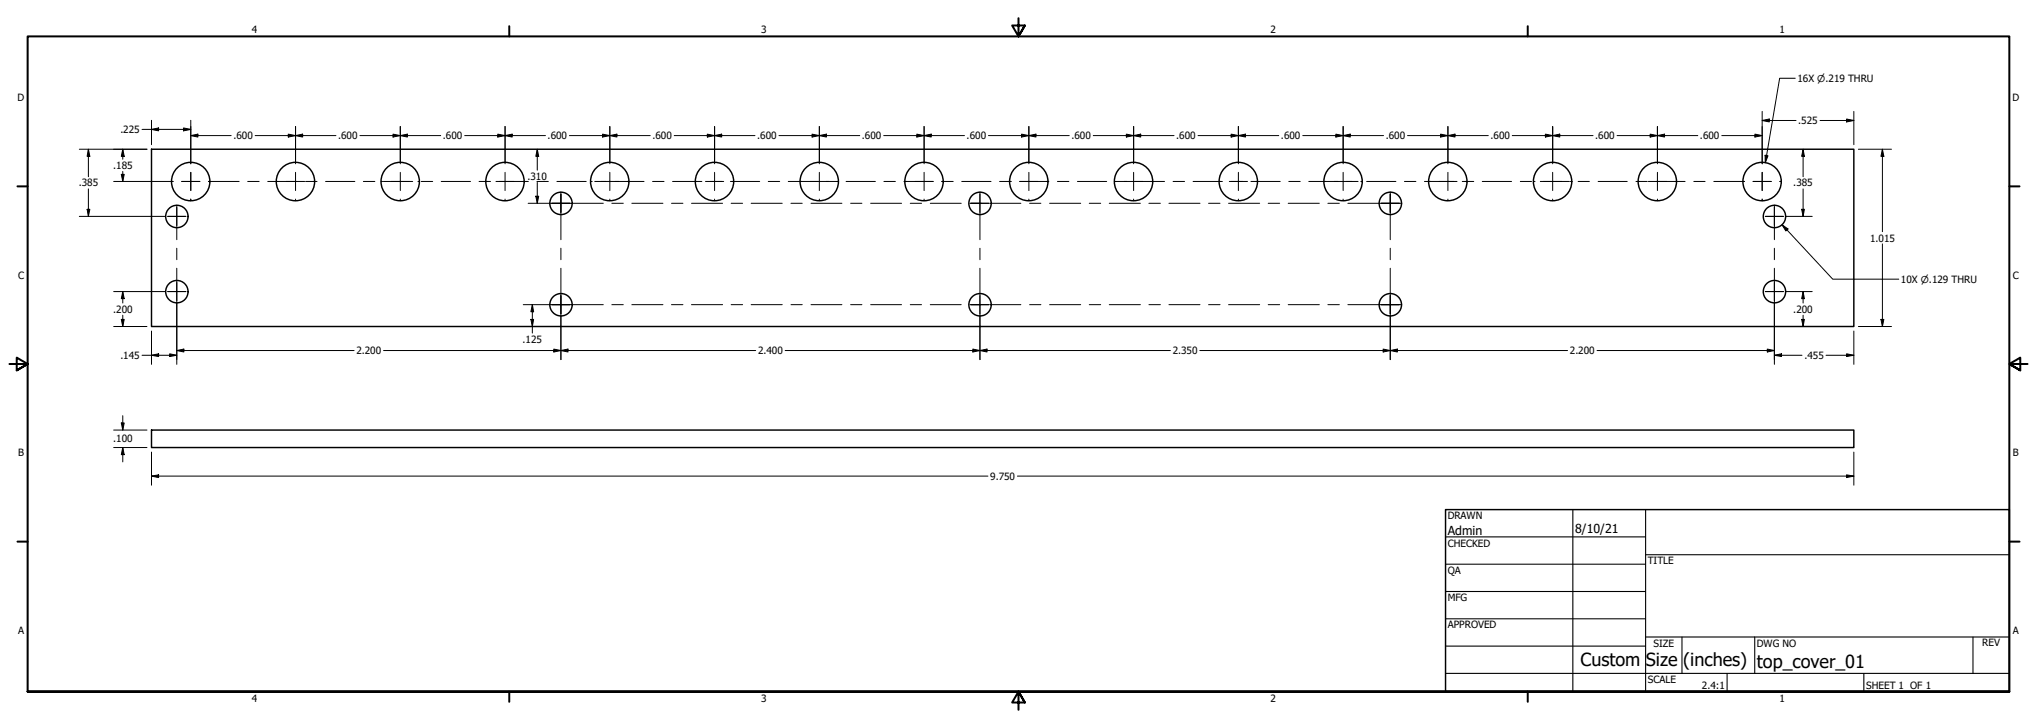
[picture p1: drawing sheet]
<svg xmlns="http://www.w3.org/2000/svg" width="711mm" height="254mm" viewBox="0 0 711 254" stroke-linecap="round" stroke-linejoin="round" font-family="sans-serif">
<!-- layer: Visible (ANSI) -->
<g fill="none" stroke="#000" stroke-width=".51">
<path d="M52.9 52.1h594.4v61.8h-594.4zM52.9 150.1h594.4v6h-594.4z"/>
<circle cx="61.8" cy="75.5" r="3.9"/>
<circle cx="66.6" cy="63.3" r="6.7"/>
<circle cx="103.2" cy="63.3" r="6.7"/>
<circle cx="139.7" cy="63.3" r="6.7"/>
<circle cx="176.3" cy="63.3" r="6.7"/>
<circle cx="195.9" cy="71" r="3.9"/>
<circle cx="212.9" cy="63.3" r="6.7"/>
<circle cx="249.5" cy="63.3" r="6.7"/>
<circle cx="286" cy="63.3" r="6.7"/>
<circle cx="322.6" cy="63.3" r="6.7"/>
<circle cx="342.2" cy="71" r="3.9"/>
<circle cx="359.2" cy="63.3" r="6.7"/>
<circle cx="395.8" cy="63.3" r="6.7"/>
<circle cx="432.3" cy="63.3" r="6.7"/>
<circle cx="468.9" cy="63.3" r="6.7"/>
<circle cx="485.4" cy="71" r="3.9"/>
<circle cx="505.5" cy="63.3" r="6.7"/>
<circle cx="542.1" cy="63.3" r="6.7"/>
<circle cx="578.6" cy="63.3" r="6.7"/>
<circle cx="615.2" cy="63.3" r="6.7"/>
<circle cx="619.5" cy="75.5" r="3.9"/>
<circle cx="61.8" cy="101.8" r="3.9"/>
<circle cx="195.9" cy="106.3" r="3.9"/>
<circle cx="342.2" cy="106.3" r="3.9"/>
<circle cx="485.4" cy="106.3" r="3.9"/>
<circle cx="619.5" cy="101.8" r="3.9"/>
</g>
<!-- layer: Border (ANSI) -->
<g fill="none" stroke="#000" stroke-width=".7">
<path d="M177.8 9.1v3.6M355.6 6.3v6.4l-2.2-3.8h4.4l-2.2 3.8 2.2-3.8M533.4 9.1v3.6M6.1 65h3.6M701.5 65h3.6M3.3 127h6.4l-3.9-2.2v4.4l3.9-2.2-3.9 2.2M707.9 127h-6.4l3.9-2.2v4.4l-3.9-2.2 3.9 2.2M6.1 189h3.6M701.5 189h3.6M9.7 241.3v-228.6h691.8v228.6h-691.8h691.8M177.8 241.3v3.6M357.8 245.1l-2.2-3.8 2.2 3.8h-4.4l2.2-3.8v6.3"/>
<path d="M533.4 241.3v3.6"/>
</g>
<!-- layer: Title (ANSI) -->
<g fill="none" stroke="#000" stroke-width=".38">
<path d="M549.1 177.8v63.5M574.5 177.8v63.5M504.7 187.3h69.8M504.7 196.8h69.8M574.5 193.5h127M504.7 206.4h69.8M504.7 215.9h69.8M504.7 234.9h196.8M504.7 225.4h69.8M574.5 222.2h127M587.2 222.2v12.7M603 234.9v6.4"/>
<path d="M612.6 222.2v12.7M650.7 234.9v6.4M688.8 222.2v12.7"/>
</g>
<path d="M504.7 177.8h196.8v63.5h-196.8z" fill="none" stroke="#000" stroke-width=".51"/>
<!-- layer: Center Mark (ANSI) -->
<g fill="none" stroke="#000" stroke-width=".35">
<path d="M66.6 56.6v.5M103.2 56.6v.5M139.8 56.6v.5M176.3 56.6v.5M212.9 56.6v.5M249.5 56.6v.5M286.1 56.6v.5M322.6 56.6v.5M359.2 56.6v.5M395.8 56.6v.5M432.4 56.6v.5M468.9 56.6v.5"/>
<path d="M505.5 56.6v.5M542.1 56.6v.5M578.7 56.6v.5M615.3 56.6v.5M58.5 75.5h6.4M59.9 63.3h.6M61.7 72.3v6.4M63.4 63.3h6.4M66.6 60.1v6.4M66.6 69.5v.5M72.8 63.3h.5M96.5 63.3h.5"/>
<path d="M100 63.3h6.4M103.2 60.1v6.4M103.2 69.5v.5M109.3 63.3h.6M133 63.3h.6M136.6 63.3h6.3M139.8 60.1v6.4M139.8 69.5v.5M145.9 63.3h.5M169.6 63.3h.6M173.2 63.3h6.3M176.3 60.1v6.4"/>
<path d="M176.3 69.5v.5M182.5 63.3h.5M192.7 70.9h6.3M195.8 67.8v6.3M206.2 63.3h.6M209.7 63.3h6.4M212.9 60.1v6.4M212.9 69.5v.5M219.1 63.3h.5M242.8 63.3h.5M246.3 63.3h6.4M249.5 60.1v6.4"/>
<path d="M249.5 69.5v.5M255.7 63.3h.5M279.3 63.3h.6M282.9 63.3h6.3M286.1 60.1v6.4M286.1 69.5v.5M292.2 63.3h.5M315.9 63.3h.6M319.5 63.3h6.3M322.6 60.1v6.4M322.6 69.5v.5M328.8 63.3h.5"/>
<path d="M339 70.9h6.3M342.1 67.8v6.3M352.5 63.3h.6M356 63.3h6.4M359.2 60.1v6.4M359.2 69.5v.5M365.4 63.3h.5M389.1 63.3h.5M392.6 63.3h6.4M395.8 60.1v6.4M395.8 69.5v.5M402 63.3h.5"/>
<path d="M425.6 63.3h.6M429.2 63.3h6.3M432.4 60.1v6.4M432.4 69.5v.5M438.5 63.3h.5M462.2 63.3h.6M465.8 63.3h6.3M468.9 60.1v6.4M468.9 69.5v.5M475.1 63.3h.5M482.2 70.9h6.4M485.4 67.8v6.3"/>
<path d="M498.8 63.3h.6M502.3 63.3h6.4M505.5 60.1v6.4M505.5 69.5v.5M511.7 63.3h.5M535.4 63.3h.5M538.9 63.3h6.4M542.1 60.1v6.4M542.1 69.5v.5M548.3 63.3h.5M571.9 63.3h.6M575.5 63.3h6.4"/>
<path d="M578.7 60.1v6.4M578.7 69.5v.5M584.8 63.3h.5M608.5 63.3h.6M612.1 63.3h6.3M615.3 60.1v6.4M615.3 69.5v.5M616.3 75.5h6.4M619.5 72.3v6.4M621.4 63.3h.5M61.7 98.6v6.3M619.5 98.6v6.3"/>
<path d="M58.5 101.7h6.4M192.7 106.3h6.3M195.8 103.1v6.4M339 106.3h6.3M342.1 103.1v6.4M482.2 106.3h6.4M485.4 103.1v6.4M616.3 101.7h6.4"/>
</g>
<!-- layer: Centerline (ANSI) -->
<g fill="none" stroke="#000" stroke-width=".35">
<path d="M59.9 63.3h.6M61.7 71.6v12M63.4 63.3h6.4M72.8 63.3h10.7M86.5 63.3h4M93.5 63.3h10.2M106.7 63.3h4M113.7 63.3h10.2M126.9 63.3h4M133.9 63.3h10.2M147.1 63.3h4M154.1 63.3h10.2"/>
<path d="M167.3 63.3h4M174.2 63.3h10.3M187.5 63.3h4M191.9 70.9h18.7M194.4 63.3h10.3M195.8 67v16.6M207.6 63.3h4M213.6 70.9h4M214.6 63.3h10.3M220.6 70.9h10.9M227.8 63.3h4M234.4 70.9h4"/>
<path d="M234.8 63.3h10.2M241.4 70.9h10.9M248 63.3h4M255 63.3h10.2M255.3 70.9h4M262.3 70.9h10.8M268.2 63.3h4M275.2 63.3h10.2M276.2 70.9h3.9M283.1 70.9h10.8M288.4 63.3h4M295.4 63.3h10.2"/>
<path d="M297 70.9h3.9M304 70.9h10.8M308.6 63.3h4M315.6 63.3h10.2M317.8 70.9h4M324.8 70.9h10.8M328.8 63.3h4M335.8 63.3h10.2M338.6 70.9h4M342.1 67v16.6M345.6 70.9h10.8M349 63.3h4"/>
<path d="M356 63.3h10.2M359.5 70.9h3.9M366.5 70.9h10.8M369.2 63.3h4M376.2 63.3h10.2M380.3 70.9h4M387.3 70.9h10.8M389.4 63.3h4M396.4 63.3h10.2M401.1 70.9h4M408.1 70.9h10.9M409.6 63.3h4"/>
<path d="M416.6 63.3h10.2M422 70.9h4M428.9 70.9h10.9M429.8 63.3h4M436.8 63.3h10.2M442.8 70.9h4M449.8 70.9h10.8M450 63.3h4M456.9 63.3h10.3M463.6 70.9h4M470.2 63.3h4M470.6 70.9h18.7"/>
<path d="M477.1 63.3h10.3M485.4 67v16.6M490.3 63.3h4M497.3 63.3h10.3M510.5 63.3h4M517.5 63.3h10.2M530.8 63.3h3.9M537.8 63.3h10.1M551 63.3h3.9M558 63.3h10.1M571.2 63.3h3.9M578.2 63.3h10.1"/>
<path d="M591.4 63.3h3.9M598.4 63.3h10.7M612.1 63.3h6.3M619.5 71.6v12M621.4 63.3h.5M61.7 86.6v4M61.7 93.6v12.1M195.8 86.6v4M195.8 93.6v16.6M342.1 86.6v4M342.1 93.6v16.6M485.4 86.6v4"/>
<path d="M485.4 93.6v16.6M619.5 86.6v4M619.5 93.6v12.1M191.9 106.3h18.7M213.6 106.3h4M220.6 106.3h10.9M234.4 106.3h4M241.4 106.3h10.9M255.3 106.3h4M262.3 106.3h10.8M276.2 106.3h3.9M283.1 106.3h10.8"/>
<path d="M297 106.3h3.9M304 106.3h10.8M317.8 106.3h4M324.8 106.3h10.8M338.6 106.3h4M345.6 106.3h10.8M359.5 106.3h3.9M366.5 106.3h10.8M380.3 106.3h4M387.3 106.3h10.8M401.1 106.3h4M408.1 106.3h10.9"/>
<path d="M422 106.3h4M428.9 106.3h10.9M442.8 106.3h4M449.8 106.3h10.8M463.6 106.3h4M470.6 106.3h18.7"/>
</g>
<!-- layer: Dimension (ANSI) -->
<g fill="none" stroke="#000" stroke-width=".35">
<path d="M615.3 38.9v17.7M647.3 38.9v11.6M27.7 52.1h23.6M30.9 52.1l.5 2.4h-1zM30.9 52.1v9.6M42.9 52.1l.5 2.4h-1zM42.9 52.1v3.5M42.9 59.8v3.5M49.6 45.1h17M52.9 45.1l2.5-.5v1.1zM52.9 42v8.5M64.1 44.6l2.5 .5-2.5 .6z"/>
<path d="M66.6 47.3l2.5-.5v1zM66.6 42v14.6M66.6 47.3h14.1M89.1 47.3h28.2M100.6 46.8l2.6 .5-2.6 .5zM103.2 47.3l2.5-.5v1zM103.2 44.1v12.5M125.7 47.3h28.2M137.2 46.8l2.6 .5-2.6 .5zM139.8 47.3l2.4-.5v1zM139.8 44.1v12.5M162.2 47.3h28.2"/>
<path d="M173.8 46.8l2.5 .5-2.5 .5zM176.3 47.3l2.5-.5v1zM176.3 44.1v12.5M187.6 52.1l.5 2.4h-1zM187.6 52.1v7.3M198.8 47.3h28.2M210.4 46.8l2.5 .5-2.5 .5zM212.9 47.3l2.5-.5v1zM212.9 44.1v12.5M235.4 47.3h28.2M247 46.8l2.5 .5-2.5 .5zM249.5 47.3l2.5-.5v1z"/>
<path d="M249.5 44.1v12.5M272 47.3h28.2M283.5 46.8l2.6 .5-2.6 .5zM286.1 47.3l2.4-.5v1zM286.1 44.1v12.5M308.5 47.3h28.2M320.1 46.8l2.5 .5-2.5 .5zM322.6 47.3l2.5-.5v1zM322.6 44.1v12.5M345.1 47.3h28.2M356.7 46.8l2.5 .5-2.5 .5zM359.2 47.3l2.5-.5v1z"/>
<path d="M359.2 44.1v12.5M381.7 47.3h28.2M393.3 46.8l2.5 .5-2.5 .5zM395.8 47.3l2.5-.5v1zM395.8 44.1v12.5M418.3 47.3h28.2M429.8 46.8l2.6 .5-2.6 .5zM432.4 47.3l2.4-.5v1zM432.4 44.1v12.5M454.9 47.3h28.1M466.4 46.8l2.5 .5-2.5 .5zM468.9 47.3l2.5-.5v1z"/>
<path d="M468.9 44.1v12.5M491.4 47.3h28.2M503 46.8l2.5 .5-2.5 .5zM505.5 47.3l2.5-.5v1zM505.5 44.1v12.5M528 47.3h28.2M539.6 46.8l2.5 .5-2.5 .5zM542.1 47.3l2.5-.5v1zM542.1 44.1v12.5M564.6 47.3h28.2M576.1 46.8l2.6 .5-2.6 .5zM578.7 47.3l2.5-.5v1z"/>
<path d="M578.7 44.1v12.5M601.2 47.3h14.1M612.7 46.8l2.6 .5-2.6 .5zM615.3 42l2.4-.5v1zM615.3 42h11.8M629.5 52.1l.5 2.4h-1zM629.5 52.1v9.6M635.4 42h11.9M644.7 41.5l2.6 .5-2.6 .5zM648.8 52.1h11.6M657.2 52.1l.5 2.4h-1zM657.2 52.1v28.7"/>
<path d="M27.7 75.5h30.1M30.4 73h1l-.5 2.5zM30.9 65.9v9.6M39.7 63.3h20.2M42.4 60.8h1l-.5 2.5zM184.4 70.9h7.5M187.1 68.5h1l-.5 2.4zM187.6 63.6v7.3M623.4 75.5h9.3M629 73h1l-.5 2.5zM629.5 65.9v9.6M657.2 85.1v28.8"/>
<path d="M39.7 113.9h11.6M39.7 101.7h18.1M42.4 111.4h1l-.5 2.5zM42.9 101.7l.5 2.5h-1zM42.9 101.7v4M42.9 110v3.9M52.9 115.5v11.6M61.7 105.7v21.4M182.7 106.3h9.2M185.4 111.4h.9l-.4 2.5zM185.9 106.3l.4 2.5h-.9zM185.9 106.3v9.9"/>
<path d="M195.8 110.2v15.3M342.1 110.2v15.3M485.4 110.2v15.3M619.5 105.7v21.4M623.4 101.7h9.3M629 111.4h1l-.5 2.5zM629.5 101.7l.5 2.5h-1zM629.5 101.7v4M629.5 110v3.9M647.3 115.5v11.6M648.8 113.9h11.6M656.7 111.4h1l-.5 2.5z"/>
<path d="M49.6 124h12.1M52.9 124l2.5-.6v1zM59.2 123.4l2.5 .6-2.5 .4zM61.7 122.3l2.5-.5v1zM61.7 122.3h61.9M133.9 122.3h129.9M193.4 121.8l2.4 .5-2.4 .5zM195.8 122.3l2.5-.5v1zM274.1 122.3h134.5M339.7 121.8l2.4 .5-2.4 .5zM342.1 122.3l2.5-.5v1zM418.9 122.3h128.4"/>
<path d="M482.9 121.8l2.5 .5-2.5 .5zM485.4 122.3l2.5-.5v1zM557.6 122.3h61.9M617 121.8l2.5 .5-2.5 .5zM619.5 124l2.5-.6v1zM619.5 124h9.7M637.5 124h9.8M644.7 123.4l2.6 .6-2.6 .4zM39.7 156.1h11.6M39.7 150.1h11.6M42.4 147.6h1l-.5 2.5zM42.9 156.1l.5 2.5h-1z"/>
<path d="M42.9 145v5.1M42.9 156.1v5.1M52.9 157.7v11.6M647.3 157.7v11.6M52.9 166.1l2.5-.4v.9zM52.9 166.1h292M355.2 166.1h292.1M644.7 165.7l2.6 .4-2.6 .5z"/>
</g>
<g fill="#000">
<path d="M30.9 52.1l.5 2.4h-1z" fill-rule="evenodd"/>
<path d="M42.9 52.1l.5 2.4h-1z" fill-rule="evenodd"/>
<path d="M52.9 45.1l2.5-.5v1.1z" fill-rule="evenodd"/>
<path d="M64.1 44.6l2.5 .5-2.5 .6z" fill-rule="evenodd"/>
<path d="M66.6 47.3l2.5-.5v1z" fill-rule="evenodd"/>
<path d="M100.6 46.8l2.6 .5-2.6 .5z" fill-rule="evenodd"/>
<path d="M103.2 47.3l2.5-.5v1z" fill-rule="evenodd"/>
<path d="M137.2 46.8l2.6 .5-2.6 .5z" fill-rule="evenodd"/>
<path d="M139.8 47.3l2.4-.5v1z" fill-rule="evenodd"/>
<path d="M173.8 46.8l2.5 .5-2.5 .5z" fill-rule="evenodd"/>
<path d="M176.3 47.3l2.5-.5v1z" fill-rule="evenodd"/>
<path d="M187.6 52.1l.5 2.4h-1z" fill-rule="evenodd"/>
<path d="M210.4 46.8l2.5 .5-2.5 .5z" fill-rule="evenodd"/>
<path d="M212.9 47.3l2.5-.5v1z" fill-rule="evenodd"/>
<path d="M247 46.8l2.5 .5-2.5 .5z" fill-rule="evenodd"/>
<path d="M249.5 47.3l2.5-.5v1z" fill-rule="evenodd"/>
<path d="M283.5 46.8l2.6 .5-2.6 .5z" fill-rule="evenodd"/>
<path d="M286.1 47.3l2.4-.5v1z" fill-rule="evenodd"/>
<path d="M320.1 46.8l2.5 .5-2.5 .5z" fill-rule="evenodd"/>
<path d="M322.6 47.3l2.5-.5v1z" fill-rule="evenodd"/>
<path d="M356.7 46.8l2.5 .5-2.5 .5z" fill-rule="evenodd"/>
<path d="M359.2 47.3l2.5-.5v1z" fill-rule="evenodd"/>
<path d="M393.3 46.8l2.5 .5-2.5 .5z" fill-rule="evenodd"/>
<path d="M395.8 47.3l2.5-.5v1z" fill-rule="evenodd"/>
<path d="M429.8 46.8l2.6 .5-2.6 .5z" fill-rule="evenodd"/>
<path d="M432.4 47.3l2.4-.5v1z" fill-rule="evenodd"/>
<path d="M466.4 46.8l2.5 .5-2.5 .5z" fill-rule="evenodd"/>
<path d="M468.9 47.3l2.5-.5v1z" fill-rule="evenodd"/>
<path d="M503 46.8l2.5 .5-2.5 .5z" fill-rule="evenodd"/>
<path d="M505.5 47.3l2.5-.5v1z" fill-rule="evenodd"/>
<path d="M539.6 46.8l2.5 .5-2.5 .5z" fill-rule="evenodd"/>
<path d="M542.1 47.3l2.5-.5v1z" fill-rule="evenodd"/>
<path d="M576.1 46.8l2.6 .5-2.6 .5z" fill-rule="evenodd"/>
<path d="M578.7 47.3l2.5-.5v1z" fill-rule="evenodd"/>
<path d="M612.7 46.8l2.6 .5-2.6 .5z" fill-rule="evenodd"/>
<path d="M615.3 42l2.4-.5v1z" fill-rule="evenodd"/>
<path d="M629.5 52.1l.5 2.4h-1z" fill-rule="evenodd"/>
<path d="M644.7 41.5l2.6 .5-2.6 .5z" fill-rule="evenodd"/>
<path d="M657.2 52.1l.5 2.4h-1z" fill-rule="evenodd"/>
<path d="M30.4 73h1l-.5 2.5z" fill-rule="evenodd"/>
<path d="M42.4 60.8h1l-.5 2.5z" fill-rule="evenodd"/>
<path d="M187.1 68.5h1l-.5 2.4z" fill-rule="evenodd"/>
<path d="M629 73h1l-.5 2.5z" fill-rule="evenodd"/>
<path d="M42.4 111.4h1l-.5 2.5z" fill-rule="evenodd"/>
<path d="M42.9 101.7l.5 2.5h-1z" fill-rule="evenodd"/>
<path d="M185.4 111.4h.9l-.4 2.5z" fill-rule="evenodd"/>
<path d="M185.9 106.3l.4 2.5h-.9z" fill-rule="evenodd"/>
<path d="M629 111.4h1l-.5 2.5z" fill-rule="evenodd"/>
<path d="M629.5 101.7l.5 2.5h-1z" fill-rule="evenodd"/>
<path d="M656.7 111.4h1l-.5 2.5z" fill-rule="evenodd"/>
<path d="M52.9 124l2.5-.6v1z" fill-rule="evenodd"/>
<path d="M59.2 123.4l2.5 .6-2.5 .4z" fill-rule="evenodd"/>
<path d="M61.7 122.3l2.5-.5v1z" fill-rule="evenodd"/>
<path d="M193.4 121.8l2.4 .5-2.4 .5z" fill-rule="evenodd"/>
<path d="M195.8 122.3l2.5-.5v1z" fill-rule="evenodd"/>
<path d="M339.7 121.8l2.4 .5-2.4 .5z" fill-rule="evenodd"/>
<path d="M342.1 122.3l2.5-.5v1z" fill-rule="evenodd"/>
<path d="M482.9 121.8l2.5 .5-2.5 .5z" fill-rule="evenodd"/>
<path d="M485.4 122.3l2.5-.5v1z" fill-rule="evenodd"/>
<path d="M617 121.8l2.5 .5-2.5 .5z" fill-rule="evenodd"/>
<path d="M619.5 124l2.5-.6v1z" fill-rule="evenodd"/>
<path d="M644.7 123.4l2.6 .6-2.6 .4z" fill-rule="evenodd"/>
<path d="M42.4 147.6h1l-.5 2.5z" fill-rule="evenodd"/>
<path d="M42.9 156.1l.5 2.5h-1z" fill-rule="evenodd"/>
<path d="M52.9 166.1l2.5-.4v.9z" fill-rule="evenodd"/>
<path d="M644.7 165.7l2.6 .4-2.6 .5z" fill-rule="evenodd"/>
</g>
<!-- layer: Symbol (ANSI) -->
<path d="M626.8 27.3h-5.5l-5 29.5M616.3 54.2l1 .2-1 2.4zM622.2 78.4l2.1 1.5-.8 .7zM622.2 78.4l17.7 19h23" fill="none" stroke="#000" stroke-width=".35"/>
<g fill="#000">
<path d="M616.3 54.2l1 .2-1 2.4z" fill-rule="evenodd"/>
<path d="M622.2 78.4l2.1 1.5-.8 .7z" fill-rule="evenodd"/>
</g>
<g font-size="6.3">
<text x="551.8" y="232.3">Custom</text>
<text x="574.7" y="232.3">Size</text>
<text x="587.7" y="232.3">(inches)</text>
<text x="613.4" y="232.9">top_cover_01</text>
</g>
<g font-size="4.3">
<text x="549.9" y="185.9">8/10/21</text>
<text x="505.5" y="186.5">Admin</text>
</g>
<g font-size="3.5">
<text x="87.9" y="11.7">4</text>
<text x="265.7" y="11.7">3</text>
<text x="443.5" y="11.7">2</text>
<text x="621.3" y="11.7">1</text>
<text x="627.6" y="28.6">16X ⌀.219 THRU</text>
<text x="6.2" y="35.3">D</text>
<text x="702.6" y="35.3">D</text>
<text x="42" y="46.4">.225</text>
<text x="627.8" y="43.3">.525</text>
<text x="81.5" y="48.6">.600</text>
<text x="118" y="48.6">.600</text>
<text x="154.6" y="48.6">.600</text>
<text x="191.2" y="48.6">.600</text>
<text x="227.8" y="48.6">.600</text>
<text x="264.4" y="48.6">.600</text>
<text x="300.9" y="48.6">.600</text>
<text x="337.5" y="48.6">.600</text>
<text x="374.1" y="48.6">.600</text>
<text x="410.7" y="48.6">.600</text>
<text x="447.2" y="48.6">.600</text>
<text x="483.8" y="48.6">.600</text>
<text x="520.4" y="48.6">.600</text>
<text x="557" y="48.6">.600</text>
<text x="593.5" y="48.6">.600</text>
<text x="39.5" y="58.9">.185</text>
<text x="27.5" y="65">.385</text>
<text x="184.1" y="62.7">.310</text>
<text x="626.1" y="65">.385</text>
<text x="652.9" y="84.3">1.015</text>
<text x="6.3" y="97.3">C</text>
<text x="663.7" y="98.7">10X ⌀.129 THRU</text>
<text x="702.8" y="97.3">C</text>
<text x="39.5" y="109.1">.200</text>
<text x="626.1" y="109.1">.200</text>
<text x="182.4" y="119.6">.125</text>
<text x="42" y="125.2">.145</text>
<text x="124.5" y="123.6">2.200</text>
<text x="264.7" y="123.6">2.400</text>
<text x="409.4" y="123.6">2.350</text>
<text x="548.1" y="123.6">2.200</text>
<text x="630" y="125.2">.455</text>
<text x="39.5" y="154.4">.100</text>
<text x="6.3" y="159.3">B</text>
<text x="702.8" y="159.3">B</text>
<text x="345.7" y="167.4">9.750</text>
<text x="505.5" y="181.1">DRAWN</text>
<text x="505.5" y="190.7">CHECKED</text>
<text x="575.3" y="196.8">TITLE</text>
<text x="505.5" y="200.2">QA</text>
<text x="505.5" y="209.7">MFG</text>
<text x="6.3" y="221.2">A</text>
<text x="505.5" y="219.3">APPROVED</text>
<text x="702.8" y="221.2">A</text>
<text x="577.3" y="225.6">SIZE</text>
<text x="613.4" y="225.6">DWG NO</text>
<text x="692.1" y="225.6">REV</text>
<text x="575.3" y="238.3">SCALE</text>
<text x="87.9" y="244.9">4</text>
<text x="265.7" y="244.9">3</text>
<text x="443.5" y="244.9">2</text>
<text x="594.2" y="240.5">2.4:1</text>
<text x="621.3" y="244.9">1</text>
<text x="651.5" y="240.5">SHEET 1 OF 1</text>
</g>
</svg>
